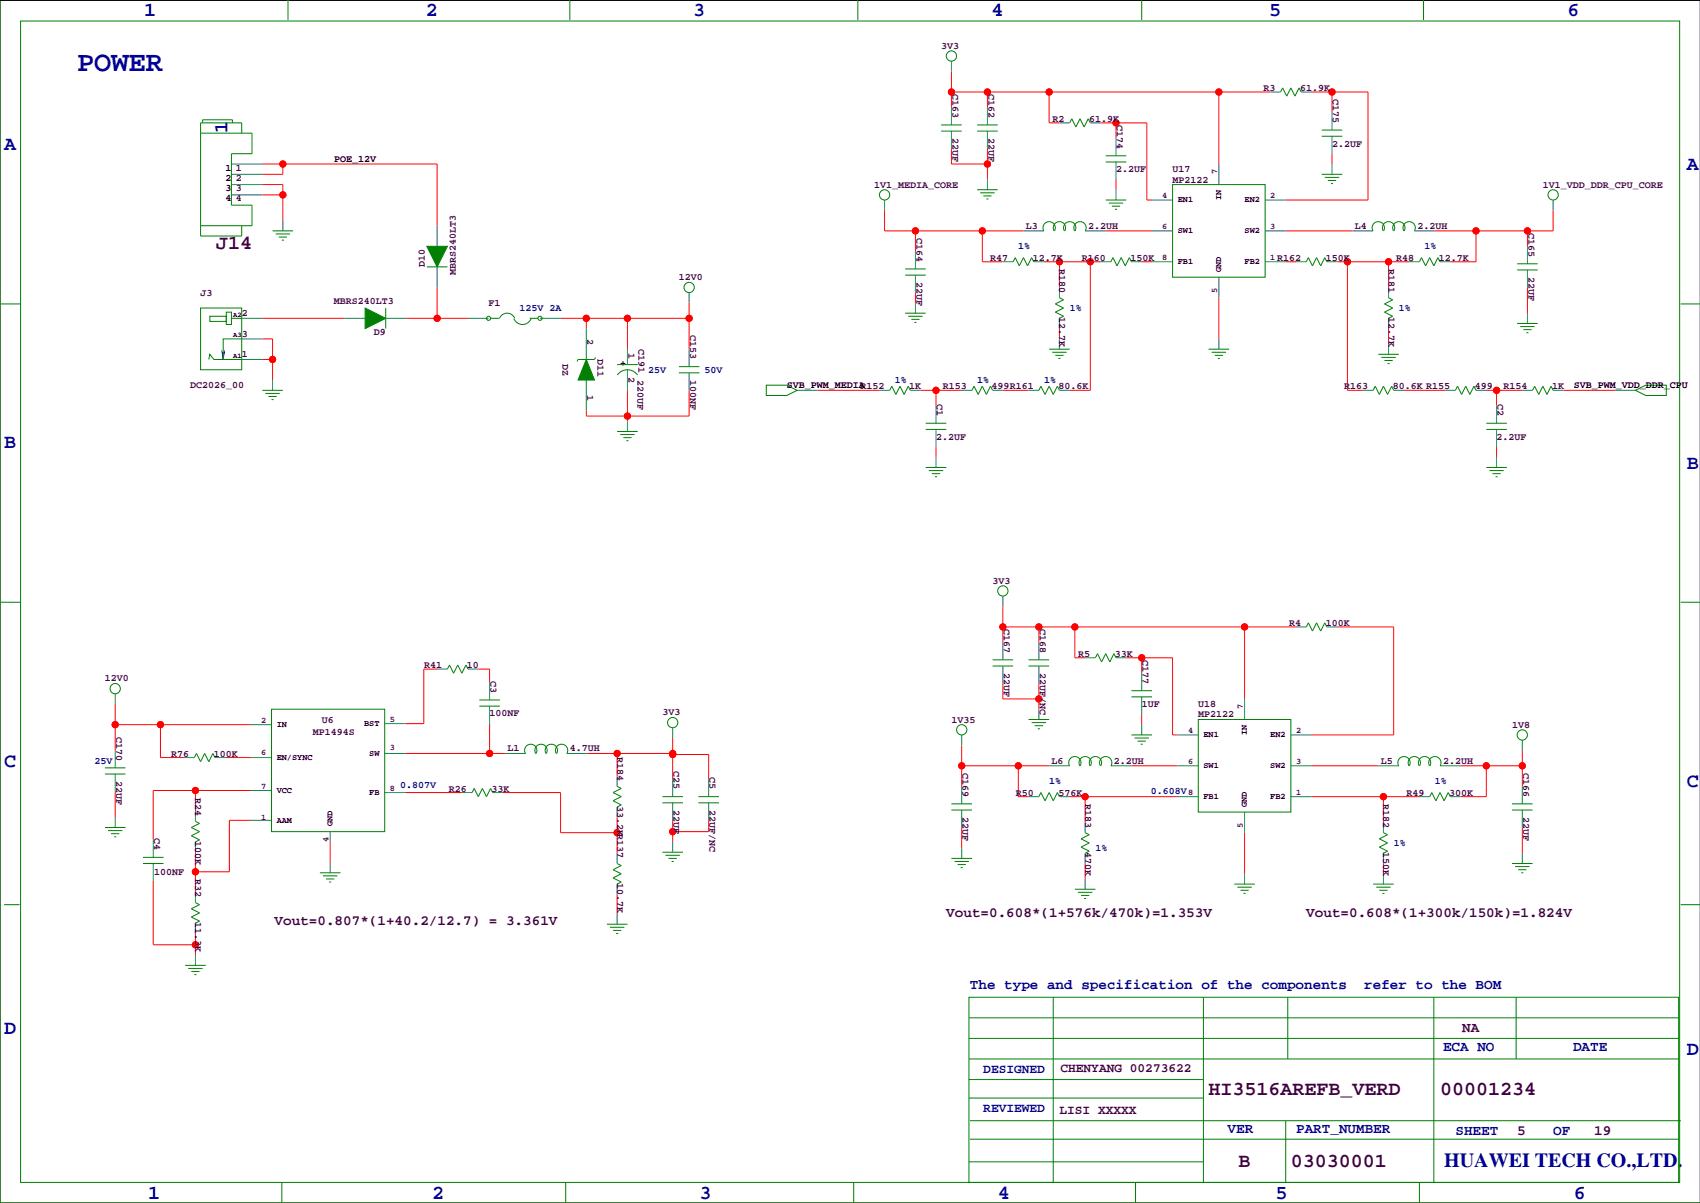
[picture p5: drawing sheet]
<svg xmlns="http://www.w3.org/2000/svg" width="420mm" height="297mm" viewBox="0 0 420 297" stroke-linecap="round" stroke-linejoin="round" font-family="sans-serif">
<path d="M419.9 .1h-419.9v296.9h419.9" fill="none" stroke="#000" stroke-width=".25"/>
<g fill="none" stroke="#f00" stroke-width=".25">
<path d="M234.9 17.6v8.9M234.9 36.7v3.8h8.9M234.9 22.7h78.8M243.8 22.7v3.8M243.8 36.7v7.6M259.1 22.7v7.6h2.5M271.8 30.3h11.4v19.1h1.3M275.6 30.3v3.8M301 22.7v17.8M323.8 22.7h14v26.7h-20.3M328.9 22.7v5.1M328.9 38v2.5"/>
<path d="M64.8 48.1h5M64.8 45.6h5v8.9M64.8 40.5h43.1v15.2M69.8 40.5v2.5h-5M218.4 51.9v5.1h34.3M226.1 57v5.1M242.6 57v7.6h5M273 57h11.5M275.6 44.3v2.5M317.5 57h16.5M364.5 57v7.6h-6.4M377.2 57v3.8"/>
<path d="M383.5 51.9v5.1h-29.2M64.8 78.6h20.3M100.3 78.6h15.3M107.9 71v7.6M138.4 78.6h31.8M144.8 78.6v2.5M154.9 78.6v7.6M170.2 74.8v11.4M226.1 72.2v2.6M257.8 64.6h14M261.6 64.6v6.4M269.2 64.6v31.8h-5"/>
<path d="M281.9 64.6h2.6M301 73.5v10.2M317.5 64.6h2.5M330.2 64.6h17.8M332.7 64.6v31.8h3.8M342.9 64.6v6.4M377.2 71v6.3M64.8 83.7h2.5v10.1M64.8 88.8h2.5M154.9 96.4v7.6M170.2 96.4v6.3h-25.4v-1.2M201.9 96.4h15.3"/>
<path d="M227.3 96.4h10.2M231.1 96.4v3.8M247.6 96.4h6.4M261.6 81.1v2.6M342.9 81.1v3.8M346.7 96.4h10.2M367 96.4h8.9M369.6 96.4v3.8M386.1 96.4h12.7M231.1 110.3v2.6M369.6 110.3v2.6M247.6 149.7v8.9"/>
<path d="M247.6 154.8h72.4M256.5 154.8v3.8M265.4 154.8v7.6h2.6M307.3 154.8v17.8M330.2 154.8h14v26.7h-20.4M28.4 173.8v11.5M28.4 178.9h33.6M39.6 178.9v8.2h5.9M107.9 165.2h-3.3v13.5h-4.5M118.1 165.2h2.8v3.3M120.9 178.7v7.3M247.6 168.8v3.8h8.9"/>
<path d="M256.5 168.8v6.3M278.1 162.4h11.5v19.1h1.2M281.9 162.4v3.8M281.9 176.4v2.5M28.4 195.4v6.4M48.3 195.2v5.1M55.6 187.1h6.4M62 195.2h-24.2v12.2M100.1 195.7h13.9M100.1 186h24.6M124.2 195.7h14.2v9.9h14M145 186h21.1"/>
<path d="M152.4 186v5.6M166.1 186.3h8.9v6.1M166.1 182.2v10.2M237.5 184v10.2M237.5 189.1h21.6M251.5 189.1v7.6h2.5M264.2 196.7h26.6M268 196.7v6.4M279.4 189.1h11.4M323.8 189.1h16.6M323.8 196.7h26.7M341.6 196.7v6.4"/>
<path d="M360.7 189.1h15.2M367 189.1v7.6h-6.3M375.9 185.3v8.9M37.8 217.5v15.8h10.5M48.3 210.4v9.9M62 202.6h-5.4v12.7h-8.3M81.5 207.9v5.1M152.4 201.8v8.9M166.1 202.6v5.3M175 202.6v2.7h-8.9M237.5 204.3v5.1M268 213.2v3.8"/>
<path d="M307.3 205.6v10.2M341.6 213.2v2.6M375.9 204.3v6.4M48.3 230.5v5.3M152.4 220.8v4.9"/>
<circle cx="235" cy="22.7" r=".76"/>
<circle cx="243.8" cy="22.7" r=".76"/>
<circle cx="259.1" cy="22.7" r=".76"/>
<circle cx="275.6" cy="30.3" r=".76"/>
<circle cx="301" cy="22.7" r=".76"/>
<circle cx="328.9" cy="22.7" r=".76"/>
<circle cx="69.9" cy="40.5" r=".76"/>
<circle cx="69.9" cy="48.1" r=".76"/>
<circle cx="226.1" cy="57" r=".76"/>
<circle cx="242.6" cy="57" r=".76"/>
<circle cx="243.8" cy="40.5" r=".76"/>
<circle cx="364.5" cy="57" r=".76"/>
<circle cx="377.2" cy="57" r=".76"/>
<circle cx="108" cy="78.6" r=".76"/>
<circle cx="144.8" cy="78.6" r=".76"/>
<circle cx="154.9" cy="78.6" r=".76"/>
<circle cx="170.2" cy="78.6" r=".76"/>
<circle cx="261.6" cy="64.6" r=".76"/>
<circle cx="269.2" cy="64.6" r=".76"/>
<circle cx="332.7" cy="64.6" r=".76"/>
<circle cx="342.9" cy="64.6" r=".76"/>
<circle cx="67.3" cy="88.8" r=".76"/>
<circle cx="231.1" cy="96.4" r=".76"/>
<circle cx="369.6" cy="96.4" r=".76"/>
<circle cx="154.9" cy="102.7" r=".76"/>
<circle cx="247.7" cy="154.8" r=".76"/>
<circle cx="256.5" cy="154.8" r=".76"/>
<circle cx="265.4" cy="154.8" r=".76"/>
<circle cx="307.3" cy="154.8" r=".76"/>
<circle cx="28.4" cy="178.9" r=".76"/>
<circle cx="39.6" cy="178.9" r=".76"/>
<circle cx="256.5" cy="172.6" r=".76"/>
<circle cx="281.9" cy="162.4" r=".76"/>
<circle cx="48.3" cy="195.2" r=".76"/>
<circle cx="120.9" cy="186" r=".76"/>
<circle cx="152.4" cy="186" r=".76"/>
<circle cx="166.1" cy="186.3" r=".76"/>
<circle cx="166.1" cy="186" r=".76"/>
<circle cx="237.5" cy="189.1" r=".76"/>
<circle cx="251.5" cy="189.1" r=".76"/>
<circle cx="268" cy="196.7" r=".76"/>
<circle cx="341.6" cy="196.7" r=".76"/>
<circle cx="367" cy="189.1" r=".76"/>
<circle cx="375.9" cy="189.1" r=".76"/>
<circle cx="48.3" cy="215.3" r=".76"/>
<circle cx="152.4" cy="205.6" r=".76"/>
<circle cx="166.1" cy="205.3" r=".76"/>
<circle cx="48.3" cy="233.3" r=".76"/>
</g>
<g fill="#f00" stroke="#f00" stroke-width=".25">
<circle cx="152.4" cy="205.6" r=".76"/>
<circle cx="120.9" cy="186" r=".76"/>
<circle cx="48.3" cy="233.3" r=".76"/>
<circle cx="281.9" cy="162.4" r=".76"/>
<circle cx="67.3" cy="88.8" r=".76"/>
<circle cx="144.8" cy="78.6" r=".76"/>
<circle cx="154.9" cy="78.6" r=".76"/>
<circle cx="170.2" cy="78.6" r=".76"/>
<circle cx="69.9" cy="48.1" r=".76"/>
<circle cx="69.9" cy="40.5" r=".76"/>
<circle cx="369.6" cy="96.4" r=".76"/>
<circle cx="328.9" cy="22.7" r=".76"/>
<circle cx="108" cy="78.6" r=".76"/>
<circle cx="154.9" cy="102.7" r=".76"/>
<circle cx="166.1" cy="205.3" r=".76"/>
<circle cx="48.3" cy="215.3" r=".76"/>
<circle cx="48.3" cy="195.2" r=".76"/>
<circle cx="28.4" cy="178.9" r=".76"/>
<circle cx="39.6" cy="178.9" r=".76"/>
<circle cx="341.6" cy="196.7" r=".76"/>
<circle cx="251.5" cy="189.1" r=".76"/>
<circle cx="237.5" cy="189.1" r=".76"/>
<circle cx="375.9" cy="189.1" r=".76"/>
<circle cx="367" cy="189.1" r=".76"/>
<circle cx="256.5" cy="172.6" r=".76"/>
<circle cx="256.5" cy="154.8" r=".76"/>
<circle cx="247.7" cy="154.8" r=".76"/>
<circle cx="307.3" cy="154.8" r=".76"/>
<circle cx="265.4" cy="154.8" r=".76"/>
<circle cx="275.6" cy="30.3" r=".76"/>
<circle cx="301" cy="22.7" r=".76"/>
<circle cx="259.1" cy="22.7" r=".76"/>
<circle cx="235" cy="22.7" r=".76"/>
<circle cx="243.8" cy="22.7" r=".76"/>
<circle cx="243.8" cy="40.5" r=".76"/>
<circle cx="231.1" cy="96.4" r=".76"/>
<circle cx="269.2" cy="64.6" r=".76"/>
<circle cx="261.6" cy="64.6" r=".76"/>
<circle cx="364.5" cy="57" r=".76"/>
<circle cx="377.2" cy="57" r=".76"/>
<circle cx="226.1" cy="57" r=".76"/>
<circle cx="242.6" cy="57" r=".76"/>
<circle cx="332.7" cy="64.6" r=".76"/>
<circle cx="342.9" cy="64.6" r=".76"/>
<circle cx="268" cy="196.7" r=".76"/>
<circle cx="152.4" cy="186" r=".76"/>
<circle cx="166.1" cy="186.3" r=".76"/>
<circle cx="166.1" cy="186" r=".76"/>
</g>
<g fill="none" stroke="#008080" stroke-width=".25">
<path d="M234.9 15.1v2.5M234.9 26.5v4.3M234.9 32.4v4.3M243.8 26.5v4.3M243.8 32.4v4.3M261.6 30.3h2.6M269.2 30.3h2.6M275.6 34.1v4.4M275.6 40v4.3M313.7 22.7h2.5M321.3 22.7h2.5M328.9 27.8v4.3"/>
<path d="M328.9 33.6v4.4M57.1 40.5h7.7M57.1 43h7.7M57.1 45.6h7.7M57.1 48.1h7.7M69.8 54.5v2.5M107.9 55.7v5.1M218.4 49.4v2.5M243.8 44.3v2.5M252.7 57h5.1M268 57h5M275.6 46.8v2.6"/>
<path d="M284.5 57h5.1M284.5 49.4h5.1M301 40.5v5.1M312.4 57h5.1M312.4 49.4h5.1M328.9 40.5v2.5M334 57h5.1M349.2 57h5.1M383.5 49.4v2.5M59.7 78.6h5.1M85.1 78.6h5.1M95.2 78.6h5.1"/>
<path d="M107.9 65.9v5.1M115.6 78.6h5M133.3 78.6h5.1M170.2 72.2v2.6M226.1 62.1v4.3M226.1 67.9v4.3M226.1 74.8v2.5M247.6 64.6h2.6M255.3 64.6h2.5M261.6 71v2.5M261.6 78.6v2.5M271.8 64.6h2.5"/>
<path d="M279.4 64.6h2.5M284.5 64.6h5.1M301 68.4v5.1M312.4 64.6h5.1M320 64.6h2.6M327.7 64.6h2.5M342.9 71v2.5M342.9 78.6v2.5M348 64.6h2.5M355.6 64.6h2.5M377.2 60.8v4.3M377.2 66.7v4.3"/>
<path d="M377.2 77.3v2.6M59.7 83.7h5.1M59.7 88.8h5.1M67.3 93.8v2.6M144.8 81.1v7.7M144.8 93.8v7.7M154.9 86.2v3.8M154.9 91.3v5.1M170.2 86.2v4.3M170.2 92.1v4.3M196.8 96.4h5.1M217.2 96.4h2.5"/>
<path d="M224.8 96.4h2.5M237.5 96.4h2.5M245.1 96.4h2.5M254 96.4h2.5M261.6 83.7v2.5M261.6 96.4h2.6M301 83.7v2.5M336.5 96.4h2.6M342.9 84.9v2.6M344.2 96.4h2.5M356.9 96.4h2.5M364.5 96.4h2.5"/>
<path d="M375.9 96.4h2.6M383.5 96.4h2.6M398.8 96.4h5.1M154.9 104v2.5M231.1 100.2v4.3M231.1 106v4.3M231.1 112.9v2.5M369.6 100.2v4.3M369.6 106v4.3M369.6 112.9v2.5M247.6 147.2v2.5M247.6 158.6v4.3"/>
<path d="M256.5 158.6v4.3M320 154.8h2.6M327.7 154.8h2.5M28.4 171.3v2.5M62 178.9h5.1M95 178.7h5.1M107.9 165.2h2.6M115.6 165.2h2.5M120.9 168.5v4.3M120.9 174.4v4.3M166.1 179.7v2.5M247.6 164.5v4.3"/>
<path d="M256.5 164.5v4.3M256.5 175.1v2.6M268 162.4h2.5M275.6 162.4h2.5M281.9 166.2v4.3M281.9 172.1v4.3M281.9 178.9v2.6M307.3 172.6v5.1M28.4 185.3v4.3M28.4 191.1v4.3M45.5 187.1h2.5M53.1 187.1h2.5"/>
<path d="M62 187.1h5.1M62 195.2h5.1M95 195.7h5.1M95 186h5.1M114 195.7h2.6M121.7 195.7h2.5M124.7 186h5.1M140 186h5M152.4 191.6v2.6M152.4 199.2v2.6M166.1 192.4v4.3M166.1 198.2v4.4"/>
<path d="M175 192.4v4.3M175 198.2v4.4M237.5 181.5v2.5M237.5 194.2v4.3M254 196.7h2.5M259.1 189.1h5.1M261.6 196.7h2.6M274.3 189.1h5.1M290.8 189.1h5.1M290.8 196.7h5.1M290.8 181.5h5.1M318.8 189.1h5"/>
<path d="M318.8 196.7h5M318.8 181.5h5M340.4 189.1h5M350.5 196.7h2.6M355.6 189.1h5.1M358.1 196.7h2.6M375.9 182.7v2.6M375.9 194.2v4.3M28.4 201.8v2.5M37.8 207.4v4.3M37.8 213.2v4.3M48.3 200.3v2.5"/>
<path d="M48.3 207.9v2.5M62 202.6h5.1M81.5 205.3v2.6M81.5 213v2.5M152.4 210.7v2.5M152.4 218.3v2.5M166.1 207.9v2.5M237.5 200v4.3M237.5 209.4v2.5M268 203.1v2.5M268 210.7v2.5M268 217v2.6"/>
<path d="M307.3 200.5v5.1M307.3 215.8v2.5M341.6 203.1v2.5M341.6 210.7v2.5M341.6 215.8v2.5M375.9 200v4.3M375.9 210.7v2.5M48.3 220.3v2.6M48.3 228v2.5M48.3 235.8v2.6M152.4 225.7v2.5"/>
</g>
<g fill="none" stroke="#008000" stroke-width=".25">
<path d="M0 -.1v297.1h419.9M71.1 0v4.9M140.7 0v4.9M211.8 0v4.9M281.9 0v4.9M351.5 0v4.9M5.1 5.2h409.7v286.8h-409.7zM49.5 32.9h12.7v5.1h-5.1v12.7h5.1v5h-12.7M50 30.3v-.7h7.4v.7M59.7 32.9v-2.6h-10.2v28h10.2v-2.6M232.4 30.8h5.1M232.4 32.4h5.1"/>
<path d="M241.3 30.8h5.1M241.3 32.4h5.1M264.2 30.3l.5-1 1 2.1 1-2.1 1 2.1 1-2.1 .5 1M273 38.5h5.1M273 40h5.1M316.2 22.7l.5-1 1.1 2 1-2 1 2 1-2 .5 1M326.4 32.1h5.1M326.4 33.6h5.1M67.3 57h5.1M68.1 57.8h3.5M68.8 58.5h2.1M69.6 59.3h.5"/>
<path d="M241.3 46.8h5.1M242.1 47.6h3.5M242.8 48.4h2.1M243.6 49.1h.5M257.8 57a1.52 1.52 0 0 1 1.3-2.3 1.52 1.52 0 0 1 1.3 2.3M260.3 57a1.52 1.52 0 0 1 1.3-2.3 1.52 1.52 0 0 1 1.3 2.3M262.9 57a1.52 1.52 0 0 1 1.3-2.3 1.52 1.52 0 0 1 1.3 2.3M265.4 57a1.52 1.52 0 0 1 1.3-2.3 1.52 1.52 0 0 1 1.3 2.3M273 49.4h5.1M273.8 50.2h3.6M274.6 50.9h2M275.3 51.7h.5"/>
<path d="M289.6 45.6h22.8v22.8h-22.8zM326.4 43h5.1M327.2 43.8h3.5M327.9 44.6h2M328.7 45.3h.5M339.1 57a1.52 1.52 0 0 1 1.3-2.3 1.52 1.52 0 0 1 1.3 2.3M341.6 57a1.52 1.52 0 0 1 1.3-2.3 1.52 1.52 0 0 1 1.3 2.3M344.1 57a1.52 1.52 0 0 1 1.3-2.3 1.52 1.52 0 0 1 1.3 2.3M346.7 57a1.52 1.52 0 0 1 1.3-2.3 1.52 1.52 0 0 1 1.3 2.3M0 75h5.1M49.5 76.1h10.2v15.2h-10.2zM51.8 78.1h4.1v1.3h-4.1z"/>
<path d="M55.9 77.1h1.2v3h-1.2zM57.1 78.6h2.6M95.2 76.1v5M105.4 65.9h5.1M121.2 78.6h2M126.9 78.7a2.29 2.29 0 0 0 2.1 1.4 2.29 2.29 0 0 0 2.1-1.4M127.1 78.6a2.03 2.03 0 0 0-1.9-1.3 2.03 2.03 0 0 0-1.9 1.3M130.8 78.6h2M223.5 77.3h5.1M223.5 66.4h5.1M223.5 67.9h5.1M224.3 78.1h3.5"/>
<path d="M225 78.9h2.1M225.8 79.6h.5M250.2 64.6l.5-1 1 2 1-2 1 2 1.1-2 .5 1M261.6 73.5l1 .5-2 1 2 1.1-2 1 2 1-1 .5M274.3 64.6l.5-1 1 2 1.1-2 1 2 1-2 .5 1M322.6 64.6l.5-1 1 2 1-2 1 2 1.1-2 .5 1M342.9 73.5l1 .5-2 1 2 1.1-2 1 2 1-1 .5M350.5 64.6l.5-1 1 2 1.1-2 1 2 1-2 .5 1M374.6 65.1h5.1M374.6 66.7h5.1M374.6 79.9h5.1M415 75h4.9"/>
<path d="M51.6 88.8l.2-1.3 1 1.3h6.9M59.7 83.7h-4.6v5.1M64.8 96.4h5M65.5 97.1h3.6M66.3 97.9h2M67.1 98.7h.5M147.1 88.3l-.3 .5h-4.1l-.2 .5M152.4 90h5.1M152.4 92.6a3 3 0 0 1 5 0M167.6 90.5h5.1M167.6 92.1h5.1M189.2 95.1h5.1l2.5 1.3-2.5 1.2h-5.1z"/>
<path d="M219.7 96.4l.5-1 1 2 1-2 1.1 2 1-2 .5 1M240 96.4l.5-1 1.1 2 1-2 1 2 1-2 .5 1M256.5 96.4l.5-1 1.1 2 1-2 1 2 1-2 .5 1M259.1 86.2h5.1M259.8 87h3.6M260.6 87.7h2M261.4 88.5h.5M298.4 86.2h5.1M299.2 87h3.6M300 87.7h2M300.7 88.5h.5M339.1 96.4l.5-1 1 2 1-2 1 2 1.1-2 .5 1"/>
<path d="M340.4 87.5h5M341.1 88.3h3.6M341.9 89h2M342.6 89.8h.6M359.4 96.4l.5-1 1 2 1-2 1.1 2 1-2 .5 1M375.4 80.6h3.6M376.2 81.4h2M376.9 82.2h.5M378.5 96.4l.5-1 1 2 1-2 1 2 1-2 .5 1M403.9 96.4l2.5-1.3h5.1v2.5h-5.1zM152.4 106.5h5.1M153.2 107.3h3.5"/>
<path d="M153.9 108.1h2.1M154.7 108.8h.5M228.6 115.4h5.1M228.6 104.5h5.1M228.6 106h5.1M229.4 116.2h3.5M230.1 117h2.1M230.9 117.7h.5M367 115.4h5.1M367 104.5h5.1M367 106h5.1M367.8 116.2h3.5"/>
<path d="M368.6 117h2M369.3 117.7h.5M0 148.7h5.1M322.6 154.8l.5-1 1 2 1-2 1 2 1.1-2 .5 1M415 148.7h4.9M67.1 175.1h27.9v30.2h-27.9zM110.5 165.2l.5-1 1 2 1-2 1 2 1.1-2 .5 1M118.4 172.8h5M118.4 174.4h5M245.1 162.9h5.1M245.1 164.5h5.1M254 162.9h5.1"/>
<path d="M254 164.5h5.1M254 177.7h5.1M254.8 178.4h3.5M255.5 179.2h2.1M256.3 179.9h.5M270.5 162.4l.5-1 1 2 1-2 1.1 2 1-2 .5 1M279.4 170.5h5.1M279.4 172.1h5.1M295.9 177.7h22.9v22.8h-22.9zM25.9 189.6h5.1M25.9 191.1h5.1M48 187.1l.5-1.1 1 2.1 1-2.1 1.1 2.1 1-2.1 .5 1.1"/>
<path d="M116.6 195.7l.5-1 1 2 1-2 1 2 1.1-2 .5 1M129.8 186.1a1.52 1.52 0 0 1 1.3-2.3 1.52 1.52 0 0 1 1.3 2.3M132.3 186.1a1.52 1.52 0 0 1 1.3-2.3 1.52 1.52 0 0 1 1.3 2.3M134.8 186.1a1.52 1.52 0 0 1 1.3-2.3 1.52 1.52 0 0 1 1.4 2.3M137.4 186.1a1.52 1.52 0 0 1 1.3-2.3 1.52 1.52 0 0 1 1.3 2.3M152.4 194.2l1 .5-2 1 2 1-2 1 2 1-1 .5M163.6 196.7h5.1M163.6 198.2h5.1M172.5 196.7h5M172.5 198.2h5M234.9 198.5h5.1M256.5 196.7l.5-1 1.1 2 1-2 1 2 1-2 .5 1"/>
<path d="M264.1 189.1a1.52 1.52 0 0 1 1.3-2.3 1.52 1.52 0 0 1 1.3 2.3M266.7 189.1a1.52 1.52 0 0 1 1.3-2.3 1.52 1.52 0 0 1 1.3 2.3M269.2 189.1a1.52 1.52 0 0 1 1.3-2.3 1.52 1.52 0 0 1 1.3 2.3M271.7 189.1a1.52 1.52 0 0 1 1.4-2.3 1.52 1.52 0 0 1 1.3 2.3M279.4 181.5h5.1M280.2 182.2h3.5M280.9 183h2.1M281.7 183.8h.5M345.4 189.1a1.52 1.52 0 0 1 1.3-2.3 1.52 1.52 0 0 1 1.3 2.3M347.9 189.1a1.52 1.52 0 0 1 1.4-2.3 1.52 1.52 0 0 1 1.3 2.3M350.5 189.1a1.52 1.52 0 0 1 1.3-2.3 1.52 1.52 0 0 1 1.3 2.3M353 189.1a1.52 1.52 0 0 1 1.3-2.3 1.52 1.52 0 0 1 1.3 2.3"/>
<path d="M353.1 196.7l.5-1 1 2 1-2 1 2 1-2 .5 1M373.4 198.5h5.1M25.9 204.3h5.1M26.7 205.1h3.5M27.4 205.9h2.1M28.2 206.6h.5M35.3 211.7h5.1M35.3 213.2h5.1M48.3 202.8l1 .5-2.1 1 2.1 1-2.1 1.1 2.1 1-1 .5M79 215.5h5.1M79.8 216.3h3.5M80.5 217h2"/>
<path d="M81.3 217.8h.5M152.4 213.2l1 .5-2 1 2 1.1-2 1 2 1-1 .5M163.6 210.4h5.1M164.3 211.2h3.6M165.1 211.9h2M165.9 212.7h.5M234.9 200h5.1M234.9 211.9h5.1M235.7 212.7h3.6M236.5 213.5h2M237.2 214.2h.5M265.4 219.6h5.1"/>
<path d="M268 205.6l1 .5-2 1 2 1-2 1.1 2 1-1 .5M304.8 218.3h5.1M305.6 219.1h3.5M306.3 219.8h2.1M339.1 218.3h5.1M339.9 219.1h3.5M340.6 219.8h2M341.6 205.6l1 .5-2 1 2 1-2 1.1 2 1-1 .5M373.4 200h5.1M373.4 213.2h5.1M374.1 214h3.6M374.9 214.7h2"/>
<path d="M375.7 215.5h.5M1 223.4h3.8M45.7 238.4h5.1M46.5 239.1h3.5M47.2 239.9h2.1M48.3 222.9l1 .5-2.1 1 2.1 1-2.1 1 2.1 1-1 .6M149.9 228.2h5M150.6 229h3.6M151.4 229.7h2M152.1 230.5h.6M266.2 220.3h3.5M267 221.1h2"/>
<path d="M267.7 221.9h.5M307.1 220.6h.5M341.4 220.6h.5M415 223.4h4.9M48 240.7h.5M239.3 246.2h175.2v45.8h-175.2zM239.3 251.3h175.2M239.3 256.4h175.2M260.1 246.2v45.8M297.2 246.2v45.8M318 246.2v15.3M354.1 246.2v45.8"/>
<path d="M374.4 246.2v15.3M239.3 266.6h57.9M239.3 261.5h175.2M239.3 271.1h57.9M239.5 276.7h175.5M317.5 276.7v15.3M69.6 292v5M139.7 292v5M210.8 292v5M239.3 286.9h57.9M239.5 281.3h175M280.4 292v5"/>
<path d="M350.5 292v5M383.5 287.4h.1"/>
<circle cx="234.9" cy="13.8" r="1.27"/>
<circle cx="218.4" cy="48.1" r="1.27"/>
<circle cx="383.5" cy="48.1" r="1.27"/>
<circle cx="120.6" cy="78.6" r=".51"/>
<circle cx="133.3" cy="78.6" r=".51"/>
<circle cx="170.2" cy="71" r="1.27"/>
<circle cx="247.6" cy="145.9" r="1.27"/>
<circle cx="28.4" cy="170" r="1.27"/>
<circle cx="166.1" cy="178.4" r="1.27"/>
<circle cx="237.5" cy="180.2" r="1.27"/>
<circle cx="375.9" cy="181.5" r="1.27"/>
</g>
<g fill="#008000" stroke="#008000" stroke-width=".25">
<path d="M90.2 76.1l5 2.5-5 2.5z" fill-rule="evenodd"/>
<path d="M144.8 88.8l2 5h-4.1z" fill-rule="evenodd"/>
<path d="M105.4 60.8h5.1l-2.6 5.1z" fill-rule="evenodd"/>
</g>
<path d="M54.9 87l.2 .5 .3-.5-.3 1.8z" fill-rule="evenodd" fill="#0000a0" stroke="#0000a0" stroke-width=".25"/>
<text font-size="7.1" fill="#0000a0" x="19" y="17.5">POWER</text>
<g font-size="4.9" fill="#0000a0">
<text x="35.6" y="3.9">1</text>
<text x="105.2" y="3.9">2</text>
<text x="171.2" y="3.9">3</text>
<text x="244.9" y="3.9">4</text>
<text x="313.4" y="3.9">5</text>
<text x="387.1" y="3.9">6</text>
<text x="56.1" y="32.9" transform="rotate(-90 56.1 32.9)">1</text>
<text x="1" y="36.9">A</text>
<text x="416.6" y="42">A</text>
<text x="1" y="110.6">B</text>
<text x="416.6" y="115.7">B</text>
<text x="1" y="189.3">C</text>
<text x="416.6" y="194.4">C</text>
<text x="1" y="255.4">D</text>
<text x="416.6" y="260.5">D</text>
<text x="356.6" y="288">HUAWEI TECH CO.,LTD.</text>
<text x="36.6" y="296">1</text>
<text x="106.7" y="296">2</text>
<text x="172.7" y="296">3</text>
<text x="246.4" y="296">4</text>
<text x="315" y="296">5</text>
<text x="388.6" y="296">6</text>
</g>
<g font-size="4.9" fill="#400040">
<text x="53.3" y="61.5">J14</text>
<text x="298.5" y="270.5">HI3516AREFB_VERD</text>
<text x="355.6" y="270.5">00001234</text>
<text x="305.9" y="288.3">B</text>
<text x="318.8" y="288.3">03030001</text>
</g>
<g font-size="3.5" fill="#400040">
<text x="233.7" y="226.5">Vout=0.608*(1+576k/470k)=1.353V</text>
<text x="322.6" y="226.5">Vout=0.608*(1+300k/150k)=1.824V</text>
<text x="67.8" y="228.5">Vout=0.807*(1+40.2/12.7) = 3.361V</text>
<text x="361.1" y="254.9">NA</text>
<text x="374.6" y="280.3">5</text>
<text x="393.7" y="280.3">19</text>
</g>
<g font-size="3.5" fill="#0000a0">
<text x="239.5" y="244.2">The type and specification of the components</text>
<text x="336.9" y="244.2">refer to the BOM</text>
<text x="356.4" y="259.4">ECA NO</text>
<text x="388.5" y="259.4">DATE</text>
<text x="303.1" y="279.7">VER</text>
<text x="320.1" y="279.7">PART_NUMBER</text>
<text x="359.4" y="280.3">SHEET</text>
<text x="383.5" y="280.3">OF</text>
</g>
<g font-size="3.2" fill="#0000a0">
<text x="242.8" y="264.9">DESIGNED</text>
<text x="242.8" y="274.5">REVIEWED</text>
</g>
<g font-size="3.2" fill="#400040">
<text x="261.9" y="264.7">CHENYANG 00273622</text>
<text x="261.6" y="275.1">LISI XXXXX</text>
</g>
<g font-size="2.5" fill="#400040">
<text x="232.4" y="12.1">3V3</text>
<text x="235.2" y="23.1" transform="rotate(90 235.2 23.1)">C163</text>
<text x="244.1" y="23.1" transform="rotate(90 244.1 23.1)">C162</text>
<text x="312" y="22.5">R3</text>
<text x="321.1" y="22.5">61.9K</text>
<text x="329.2" y="24.4" transform="rotate(90 329.2 24.4)">C175</text>
<text x="235.2" y="34.1" transform="rotate(90 235.2 34.1)">22UF</text>
<text x="244.1" y="34.1" transform="rotate(90 244.1 34.1)">22UF</text>
<text x="259.9" y="30.1">R2</text>
<text x="269" y="30.1">61.9K</text>
<text x="275.8" y="30.8" transform="rotate(90 275.8 30.8)">C174</text>
<text x="328.9" y="36.2">2.2UF</text>
<text x="58.2" y="42.1">1</text>
<text x="58.2" y="44.7">2</text>
<text x="58.2" y="47.2">3</text>
<text x="215.9" y="46.3">1V1_MEDIA_CORE</text>
<text x="275.6" y="42.5">2.2UF</text>
<text x="289.6" y="45.1">MP2122</text>
<text x="289.6" y="42.5">U17</text>
<text x="381" y="46.3">1V1_VDD_DDR_CPU_CORE</text>
<text x="58.2" y="49.7">4</text>
<text x="226.3" y="58.7" transform="rotate(90 226.3 58.7)">C164</text>
<text x="253.3" y="56.5">L3</text>
<text x="268.7" y="56.5">2.2UH</text>
<text x="334.6" y="56.5">L4</text>
<text x="350" y="56.5">2.2UH</text>
<text x="377.4" y="57.4" transform="rotate(90 377.4 57.4)">C165</text>
<text x="104.9" y="65.9" transform="rotate(-90 104.9 65.9)">D10</text>
<text x="244.5" y="64.4">R47</text>
<text x="255" y="64.4">12.7K</text>
<text x="267.1" y="64.4">R160</text>
<text x="279.1" y="64.4">150K</text>
<text x="315.4" y="64.4">R162</text>
<text x="327.4" y="64.4">150K</text>
<text x="344.8" y="64.4">R48</text>
<text x="355.3" y="64.4">12.7K</text>
<text x="112.5" y="67.9" transform="rotate(-90 112.5 67.9)">MBRS240LT3</text>
<text x="167.6" y="69.2">12V0</text>
<text x="226.3" y="69.7" transform="rotate(90 226.3 69.7)">22UF</text>
<text x="261.6" y="66.3" transform="rotate(90 261.6 66.3)">R180</text>
<text x="342.9" y="66.3" transform="rotate(90 342.9 66.3)">R181</text>
<text x="377.4" y="68.4" transform="rotate(90 377.4 68.4)">22UF</text>
<text x="49.5" y="73">J3</text>
<text x="82.5" y="75.1">MBRS240LT3</text>
<text x="120.6" y="75.6">F1</text>
<text x="59.7" y="78.1">2</text>
<text x="59.7" y="83.2">3</text>
<text x="92.3" y="82.8">D9</text>
<text x="145" y="83.7" transform="rotate(90 145 83.7)">2</text>
<text x="170.4" y="82.8" transform="rotate(90 170.4 82.8)">C153</text>
<text x="261.6" y="78.3" transform="rotate(90 261.6 78.3)">12.7K</text>
<text x="342.9" y="78.3" transform="rotate(90 342.9 78.3)">12.7K</text>
<text x="59.7" y="88.3">1</text>
<text x="138.9" y="89.8" transform="rotate(90 138.9 89.8)">DZ</text>
<text x="147.5" y="88.8" transform="rotate(90 147.5 88.8)">D11</text>
<text x="155.2" y="87.3" transform="rotate(90 155.2 87.3)">1</text>
<text x="157.7" y="86.2" transform="rotate(90 157.7 86.2)">C191</text>
<text x="47" y="95.9">DC2026_00</text>
<text x="155.2" y="93.1" transform="rotate(90 155.2 93.1)">2</text>
<text x="157.5" y="93.8" transform="rotate(90 157.5 93.8)">220UF</text>
<text x="170.4" y="93.8" transform="rotate(90 170.4 93.8)">100NF</text>
<text x="145" y="97.4" transform="rotate(90 145 97.4)">1</text>
<text x="224.5" y="96.1">1K</text>
<text x="231.4" y="99.8" transform="rotate(90 231.4 99.8)">C1</text>
<text x="232.8" y="96.1">R153</text>
<text x="244.9" y="96.1">499R161</text>
<text x="261.4" y="96.1">80.6K</text>
<text x="331.9" y="96.1">R163</text>
<text x="343.9" y="96.1">80.6K R155</text>
<text x="364.2" y="96.1">499</text>
<text x="369.8" y="99.8" transform="rotate(90 369.8 99.8)">C2</text>
<text x="371.3" y="96.1">R154</text>
<text x="383.3" y="96.1">1K</text>
<text x="231.1" y="108.6">2.2UF</text>
<text x="369.6" y="108.6">2.2UF</text>
<text x="245.1" y="144.1">3V3</text>
<text x="247.9" y="155.2" transform="rotate(90 247.9 155.2)">C167</text>
<text x="256.8" y="155.2" transform="rotate(90 256.8 155.2)">C168</text>
<text x="318.3" y="154.5">R4</text>
<text x="327.4" y="154.5">100K</text>
<text x="104.8" y="165">R41</text>
<text x="115.3" y="165">10</text>
<text x="247.9" y="166.2" transform="rotate(90 247.9 166.2)">22UF</text>
<text x="256.8" y="166.2" transform="rotate(90 256.8 166.2)">22UF/NC</text>
<text x="266.3" y="162.2">R5</text>
<text x="275.3" y="162.2">33K</text>
<text x="282.2" y="162.8" transform="rotate(90 282.2 162.8)">C177</text>
<text x="25.9" y="168.3">12V0</text>
<text x="121.1" y="168.1" transform="rotate(90 121.1 168.1)">C3</text>
<text x="79.5" y="178.4">U6</text>
<text x="120.9" y="176.9">100NF</text>
<text x="163.6" y="176.6">3V3</text>
<text x="234.9" y="178.4">1V35</text>
<text x="281.9" y="174.6">1UF</text>
<text x="295.9" y="177.2">MP2122</text>
<text x="295.9" y="174.6">U18</text>
<text x="373.4" y="179.7">1V8</text>
<text x="28.7" y="181.9" transform="rotate(90 28.7 181.9)">C170</text>
<text x="77.2" y="181.5">MP1494S</text>
<text x="125.3" y="185.5">L1</text>
<text x="140.7" y="185.5">4.7UH</text>
<text x="42.3" y="186.8">R76</text>
<text x="52.8" y="186.8">100K</text>
<text x="152.4" y="187" transform="rotate(90 152.4 187)">R184</text>
<text x="166.3" y="190.5" transform="rotate(90 166.3 190.5)">C25</text>
<text x="175.2" y="192" transform="rotate(90 175.2 192)">C5</text>
<text x="237.7" y="190.8" transform="rotate(90 237.7 190.8)">C169</text>
<text x="259.7" y="188.6">L6</text>
<text x="275.1" y="188.6">2.2UH</text>
<text x="341" y="188.6">L5</text>
<text x="356.4" y="188.6">2.2UH</text>
<text x="376.1" y="190.8" transform="rotate(90 376.1 190.8)">C166</text>
<text x="28.7" y="192.9" transform="rotate(90 28.7 192.9)">22UF</text>
<text x="48.2" y="197.1" transform="rotate(90 48.2 197.1)">R24</text>
<text x="110.9" y="195.4">R26</text>
<text x="121.4" y="195.4">33K</text>
<text x="250.8" y="196.5">R50</text>
<text x="261.4" y="196.5">576K</text>
<text x="347.3" y="196.5">R49</text>
<text x="357.9" y="196.5">300K</text>
<text x="152.4" y="199" transform="rotate(90 152.4 199)">33.2KR137</text>
<text x="166.3" y="200" transform="rotate(90 166.3 200)">22UF</text>
<text x="175.2" y="200" transform="rotate(90 175.2 200)">22UF/NC</text>
<text x="237.7" y="201.8" transform="rotate(90 237.7 201.8)">22UF</text>
<text x="267.9" y="198.4" transform="rotate(90 267.9 198.4)">R183</text>
<text x="341.6" y="198.4" transform="rotate(90 341.6 198.4)">R182</text>
<text x="376.1" y="201.8" transform="rotate(90 376.1 201.8)">22UF</text>
<text x="38.1" y="207" transform="rotate(90 38.1 207)">C4</text>
<text x="48.2" y="207.6" transform="rotate(90 48.2 207.6)">100K</text>
<text x="267.9" y="210.4" transform="rotate(90 267.9 210.4)">470K</text>
<text x="341.6" y="210.4" transform="rotate(90 341.6 210.4)">150K</text>
<text x="38.1" y="216">100NF</text>
<text x="48.2" y="217.2" transform="rotate(90 48.2 217.2)">R32</text>
<text x="152.4" y="218" transform="rotate(90 152.4 218)">10.7K</text>
<text x="48.2" y="227.7" transform="rotate(90 48.2 227.7)">11.3K</text>
</g>
<g font-size="2.5">
<text x="82.5" y="40">POE_12V</text>
<text x="55.7" y="42.1">1</text>
<text x="55.7" y="44.7">2</text>
<text x="55.7" y="47.2">3</text>
<text x="55.7" y="49.7">4</text>
<text x="153.2" y="90.3">+</text>
<text x="194.3" y="95.9">SVB_PWM_MEDIAR152</text>
<text x="388.6" y="95.9">SVB_PWM_VDD_DDR_CPU</text>
</g>
<g font-size="2.5" fill="#0000a0">
<text x="251.5" y="61.6">1%</text>
<text x="351.8" y="61.6">1%</text>
<text x="128.3" y="76.8">125V 2A</text>
<text x="264.2" y="76.8">1%</text>
<text x="345.4" y="76.8">1%</text>
<text x="160" y="92.1">25V</text>
<text x="174" y="92.1">50V</text>
<text x="221" y="94.6">1%</text>
<text x="241.3" y="94.6">1%</text>
<text x="257.8" y="94.6">1%</text>
<text x="23.4" y="188.6">25V</text>
<text x="98.8" y="194.7">0.807V</text>
<text x="259.1" y="193.7">1%</text>
<text x="284.2" y="195.9">0.608V</text>
<text x="354.3" y="193.7">1%</text>
<text x="344.2" y="208.9">1%</text>
<text x="270.5" y="210.2">1%</text>
</g>
<g font-size="2.1" fill="#400040">
<text x="300.6" y="43" transform="rotate(-90 300.6 43)">7</text>
<text x="287" y="49">4</text>
<text x="313.7" y="49">2</text>
<text x="287" y="56.6">6</text>
<text x="313.7" y="56.6">3</text>
<text x="287" y="64.2">8</text>
<text x="313.7" y="64.2">1</text>
<text x="300.6" y="72.2" transform="rotate(-90 300.6 72.2)">5</text>
<text x="64.5" y="178.5">2</text>
<text x="96.3" y="178.2">5</text>
<text x="306.9" y="175.1" transform="rotate(-90 306.9 175.1)">7</text>
<text x="96.3" y="185.1">3</text>
<text x="293.4" y="181">4</text>
<text x="320" y="181">2</text>
<text x="64.5" y="186.4">6</text>
<text x="293.4" y="188.7">6</text>
<text x="320" y="188.7">3</text>
<text x="64.5" y="194.8">7</text>
<text x="96.3" y="195.3">8</text>
<text x="293.4" y="196.3">8</text>
<text x="320" y="196.3">1</text>
<text x="64.5" y="202.4">1</text>
<text x="81.1" y="207.9" transform="rotate(-90 81.1 207.9)">4</text>
<text x="306.9" y="204.3" transform="rotate(-90 306.9 204.3)">5</text>
</g>
<g font-size="2.1">
<text x="290.8" y="50">EN1</text>
<text x="301.6" y="49.4" transform="rotate(-90 301.6 49.4)">IN</text>
<text x="307.3" y="50">EN2</text>
<text x="290.8" y="57.6">SW1</text>
<text x="307.3" y="57.6">SW2</text>
<text x="290.8" y="65.2">FB1</text>
<text x="307.3" y="65.2">FB2</text>
<text x="301.6" y="67.2" transform="rotate(-90 301.6 67.2)">GND</text>
<text x="68.3" y="179.5">IN</text>
<text x="89.9" y="179.3">BST</text>
<text x="297.2" y="182.1">EN1</text>
<text x="307.9" y="181.5" transform="rotate(-90 307.9 181.5)">IN</text>
<text x="313.7" y="182.1">EN2</text>
<text x="68.3" y="187.7">EN/SYNC</text>
<text x="91.2" y="186.6">SW</text>
<text x="297.2" y="189.7">SW1</text>
<text x="313.7" y="189.7">SW2</text>
<text x="68.3" y="195.8">VCC</text>
<text x="91.2" y="196.3">FB</text>
<text x="297.2" y="197.3">FB1</text>
<text x="313.7" y="197.3">FB2</text>
<text x="68.3" y="203.1">AAM</text>
<text x="307.9" y="199.2" transform="rotate(-90 307.9 199.2)">GND</text>
<text x="82.1" y="204.1" transform="rotate(-90 82.1 204.1)">GND</text>
</g>
<g font-size="1.8">
<text x="57.6" y="78.2">A2</text>
<text x="57.6" y="83.3">A3</text>
<text x="57.6" y="88.4">A1</text>
</g>
</svg>
